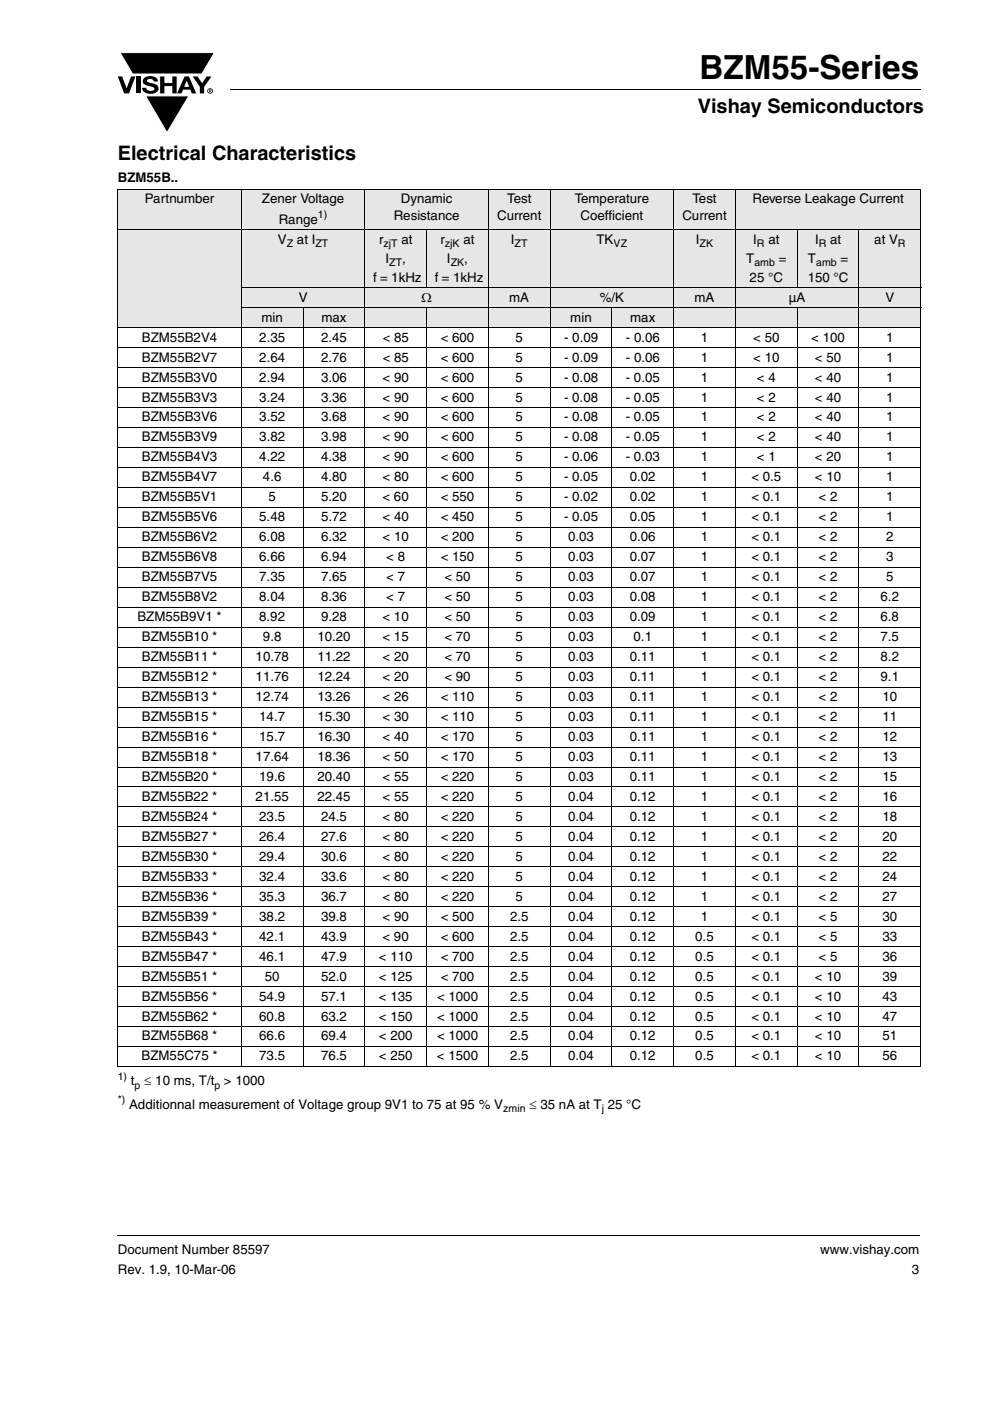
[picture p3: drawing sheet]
<svg xmlns="http://www.w3.org/2000/svg" width="210mm" height="297mm" viewBox="0 0 210 297" stroke-linecap="round" stroke-linejoin="round" font-family="sans-serif">
<g fill="#000">
<path d="M25 16.2h.9l1 2.5 .9-2.5h.9l-1.3 3.6h-1.1zM25.5 11.2h20l-2.7 4.5h-14.7zM28.9 16.2h.9v3.6h-.9zM30.6 16.5a2.1 2.1 0 0 1 2.8 .3l.1 .5h-.9a.79 .79 0 0 0-.7-.6 .79 .79 0 0 0-.7 .4l.2 .3 1 .3a1.08 1.08 0 0 1 1.2 1 1.08 1.08 0 0 1-1.1 1.1 1.73 1.73 0 0 1-2.4-1.2h.9a.96 .96 0 0 0 .8 .7 .96 .96 0 0 0 1-.5 1.68 1.68 0 0 0-1.6-.7 .92 .92 0 0 1-.9-.6 .92 .92 0 0 1 .3-1zM34 16.2h.9v1.4h1.7v-1.4h.9v3.6h-.9v-1.5h-1.7v1.5h-.9zM40.9 16.2h1l1 1.4 .9-1.4h1l-1.5 2.2v1.4h-.9v-1.4zM48.9 18.9l.1 .2zM30.9 20.3h9.2l-4.7 7.8zM24.9 261.9l.1 .2z"/>
<path d="M39.6 17.1l-.5 1.3h1zM39.1 16.2h1l1.5 3.6h-.9l-.3-.8h-1.6l-.3 .8h-.9z"/>
<path d="M44.5 19.1v.1h.2v-.1zM44.3 18.9l.5 .1v.1l-.1 .2 .1 .3-.3-.3-.2 .3zM44.1 19.3a.46 .46 0 0 0 .9 0 .46 .46 0 0 0-.9 0zM44 19.3a.6 .6 0 0 1 1.2 0 .6 .6 0 0 1-1.2 0z"/>
</g>
<path d="M25.5 11.2h20l-2.7 4.5h-14.7zM30.9 20.3h9.2l-4.7 7.8z" fill="none" stroke="#fff" stroke-width=".21"/>
<path d="M49 19h146.3M25 262h170.1" fill="none" stroke="#000" stroke-width=".21"/>
<g fill="#e6e6e6">
<path d="M25 40.2h26.2v8.5h-26.2z"/>
<path d="M51.2 40.2h26.2v8.5h-26.2z"/>
<path d="M77.4 40.2h26.2v8.5h-26.2z"/>
<path d="M103.6 40.2h13.1v8.5h-13.1z"/>
<path d="M116.7 40.2h26.2v8.5h-26.2z"/>
<path d="M142.9 40.2h13.1v8.5h-13.1z"/>
<path d="M156 40.2h39.3v8.5h-39.3z"/>
<path d="M25 48.7h52.4v12.3h-52.4z"/>
<path d="M77.4 48.7h13.1v12.3h-13.1z"/>
<path d="M90.5 48.7h13.1v12.3h-13.1z"/>
<path d="M103.6 48.7h13.1v12.3h-13.1z"/>
<path d="M116.7 48.7h26.2v12.3h-26.2z"/>
<path d="M142.9 48.7h13.1v12.3h-13.1z"/>
<path d="M156 48.7h13.1v12.3h-13.1z"/>
<path d="M169.1 48.7h13.1v12.3h-13.1z"/>
<path d="M182.2 48.7h13.1v12.3h-13.1z"/>
<path d="M25 61h52.4v4.3h-52.4z"/>
<path d="M77.4 61h26.2v4.3h-26.2z"/>
<path d="M103.6 61h13.1v4.3h-13.1z"/>
<path d="M116.7 61h26.2v4.3h-26.2z"/>
<path d="M142.9 61h13.1v4.3h-13.1z"/>
<path d="M156 61h26.2v4.3h-26.2z"/>
<path d="M182.2 61h13.1v4.3h-13.1z"/>
<path d="M25 65.3h39.3v4.2h-39.3z"/>
<path d="M64.3 65.3h13.1v4.2h-13.1z"/>
<path d="M77.4 65.3h52.4v4.2h-52.4z"/>
<path d="M129.8 65.3h13.1v4.2h-13.1z"/>
<path d="M142.9 65.3h52.4v4.2h-52.4z"/>
</g>
<g fill="none" stroke="#000" stroke-width=".21">
<path d="M24.9 40.2h170.5M24.9 48.7h170.5M25 40.3v185.7M51.2 40.1v186.1M77.4 40.1v186.1M90.5 48.6v12.5M103.6 40.1v186.1M116.7 40.1v186.1M142.9 40.1v186.1M156 40.1v186.1M169.1 48.6v12.5M182.2 48.6v177.6"/>
<path d="M195.3 40.3v185.7M24.9 69.5h170.5M24.9 73.7h170.5M24.9 78h170.5M51.1 61h144.3M51.1 65.3h144.3M64.3 65.2v161M90.5 65.2v161M129.8 65.2v161M169.1 65.2v161M24.9 82.2h170.5M24.9 86.4h170.5"/>
<path d="M24.9 90.7h170.5M24.9 94.9h170.5M24.9 99.1h170.5M24.9 103.4h170.5M24.9 107.6h170.5M24.9 111.8h170.5M24.9 116.1h170.5M24.9 120.3h170.5M24.9 124.5h170.5M24.9 128.8h170.5M24.9 133h170.5M24.9 137.2h170.5"/>
<path d="M24.9 141.5h170.5M24.9 145.7h170.5M24.9 149.9h170.5M24.9 154.2h170.5M24.9 158.4h170.5M24.9 162.6h170.5M24.9 166.9h170.5M24.9 171.1h170.5M24.9 175.3h170.5M24.9 179.6h170.5M24.9 183.8h170.5M24.9 188h170.5"/>
<path d="M24.9 192.3h170.5M24.9 196.5h170.5M24.9 200.7h170.5M24.9 205h170.5M24.9 209.2h170.5M24.9 213.4h170.5M24.9 217.7h170.5M24.9 221.9h170.5M24.9 226.1h170.5"/>
</g>
<text font-size="7" x="148.4" y="16.7">BZM55-Series</text>
<g font-size="4.2">
<text x="148" y="24">Vishay Semiconductors</text>
<text x="25" y="33.8">Electrical Characteristics</text>
</g>
<g font-size="2.8">
<text x="25" y="38.5">BZM55B..</text>
<text x="30.7" y="43.1">Partnumber</text>
<text x="55.5" y="43.1">Zener Voltage</text>
<text x="59.1" y="47.4">Range</text>
<text x="83.5" y="46.7">Resistance</text>
<text x="85" y="43.1">Dynamic</text>
<text x="105.4" y="46.7">Current</text>
<text x="107.6" y="43.1">Test</text>
<text x="121.9" y="43.1">Temperature</text>
<text x="123.1" y="46.7">Coefficient</text>
<text x="144.7" y="46.7">Current</text>
<text x="146.9" y="43.1">Test</text>
<text x="159.6" y="43.1">Reverse Leakage Current</text>
<text x="58.9" y="51.6">V</text>
<text x="63" y="51.6">at I</text>
<text x="80.4" y="51.6">r</text>
<text x="85.1" y="51.6">at</text>
<text x="93.4" y="51.6">r</text>
<text x="98.3" y="51.6">at</text>
<text x="108.4" y="51.6">I</text>
<text x="126.5" y="51.6">TK</text>
<text x="147.6" y="51.6">I</text>
<text x="159.8" y="51.6">I</text>
<text x="163" y="51.6">at</text>
<text x="172.9" y="51.6">I</text>
<text x="176.1" y="51.6">at</text>
<text x="185.4" y="51.6">at V</text>
<text x="79.1" y="59.7">f = 1kHz</text>
<text x="81.8" y="55.7">I</text>
<text x="85.3" y="55.7">,</text>
<text x="92.2" y="59.7">f = 1kHz</text>
<text x="94.8" y="55.7">I</text>
<text x="98.5" y="55.7">,</text>
<text x="158.3" y="55.7">T</text>
<text x="159" y="59.7">25 °C</text>
<text x="165.2" y="55.7">=</text>
<text x="171.3" y="59.7">150 °C</text>
<text x="171.4" y="55.7">T</text>
<text x="178.3" y="55.7">=</text>
<text x="63.4" y="64">V</text>
<text x="89.4" y="64">Ω</text>
<text x="108" y="64">mA</text>
<text x="127.2" y="64">%/K</text>
<text x="147.3" y="64">mA</text>
<text x="167.3" y="64">µA</text>
<text x="187.8" y="64">V</text>
<text x="55.5" y="68.2">min</text>
<text x="68.2" y="68.2">max</text>
<text x="121" y="68.2">min</text>
<text x="133.7" y="68.2">max</text>
<text x="30.1" y="72.4">BZM55B2V4</text>
<text x="30.1" y="76.7">BZM55B2V7</text>
<text x="55" y="72.4">2.35</text>
<text x="55" y="76.7">2.64</text>
<text x="68.1" y="72.4">2.45</text>
<text x="68.1" y="76.7">2.76</text>
<text x="81.2" y="72.4">&lt; 85</text>
<text x="81.2" y="76.7">&lt; 85</text>
<text x="93.5" y="72.4">&lt; 600</text>
<text x="93.5" y="76.7">&lt; 600</text>
<text x="109.4" y="72.4">5</text>
<text x="109.4" y="76.7">5</text>
<text x="119.6" y="72.4">- 0.09</text>
<text x="119.6" y="76.7">- 0.09</text>
<text x="132.8" y="72.4">- 0.06</text>
<text x="132.8" y="76.7">- 0.06</text>
<text x="148.7" y="72.4">1</text>
<text x="148.7" y="76.7">1</text>
<text x="159.8" y="72.4">&lt; 50</text>
<text x="159.8" y="76.7">&lt; 10</text>
<text x="172.1" y="72.4">&lt; 100</text>
<text x="172.9" y="76.7">&lt; 50</text>
<text x="188" y="76.7">1</text>
<text x="188" y="72.4">1</text>
<text x="30.1" y="80.9">BZM55B3V0</text>
<text x="55" y="80.9">2.94</text>
<text x="68.1" y="80.9">3.06</text>
<text x="81.2" y="80.9">&lt; 90</text>
<text x="93.5" y="80.9">&lt; 600</text>
<text x="109.4" y="80.9">5</text>
<text x="119.6" y="80.9">- 0.08</text>
<text x="132.7" y="80.9">- 0.05</text>
<text x="148.7" y="80.9">1</text>
<text x="160.6" y="80.9">&lt; 4</text>
<text x="172.8" y="80.9">&lt; 40</text>
<text x="188" y="80.9">1</text>
<text x="30.1" y="85.1">BZM55B3V3</text>
<text x="30.1" y="89.4">BZM55B3V6</text>
<text x="55" y="85.1">3.24</text>
<text x="55" y="89.4">3.52</text>
<text x="68.1" y="85.1">3.36</text>
<text x="68.1" y="89.4">3.68</text>
<text x="81.2" y="85.1">&lt; 90</text>
<text x="81.2" y="89.4">&lt; 90</text>
<text x="93.5" y="85.1">&lt; 600</text>
<text x="93.5" y="89.4">&lt; 600</text>
<text x="109.4" y="85.1">5</text>
<text x="109.4" y="89.4">5</text>
<text x="119.6" y="85.1">- 0.08</text>
<text x="119.6" y="89.4">- 0.08</text>
<text x="132.7" y="85.1">- 0.05</text>
<text x="132.7" y="89.4">- 0.05</text>
<text x="148.7" y="85.1">1</text>
<text x="148.7" y="89.4">1</text>
<text x="160.6" y="85.1">&lt; 2</text>
<text x="160.6" y="89.4">&lt; 2</text>
<text x="172.8" y="85.1">&lt; 40</text>
<text x="172.8" y="89.4">&lt; 40</text>
<text x="188" y="85.1">1</text>
<text x="188" y="89.4">1</text>
<text x="30.1" y="93.6">BZM55B3V9</text>
<text x="55" y="93.6">3.82</text>
<text x="68.1" y="93.6">3.98</text>
<text x="81.2" y="93.6">&lt; 90</text>
<text x="93.5" y="93.6">&lt; 600</text>
<text x="109.4" y="93.6">5</text>
<text x="119.6" y="93.6">- 0.08</text>
<text x="132.7" y="93.6">- 0.05</text>
<text x="148.7" y="93.6">1</text>
<text x="160.6" y="93.6">&lt; 2</text>
<text x="172.8" y="93.6">&lt; 40</text>
<text x="188" y="93.6">1</text>
<text x="30.1" y="97.8">BZM55B4V3</text>
<text x="55" y="97.8">4.22</text>
<text x="68.1" y="97.8">4.38</text>
<text x="81.2" y="97.8">&lt; 90</text>
<text x="93.5" y="97.8">&lt; 600</text>
<text x="109.4" y="97.8">5</text>
<text x="119.6" y="97.8">- 0.06</text>
<text x="132.7" y="97.8">- 0.03</text>
<text x="148.7" y="97.8">1</text>
<text x="160.6" y="97.8">&lt; 1</text>
<text x="172.8" y="97.8">&lt; 20</text>
<text x="188" y="97.8">1</text>
<text x="30.1" y="102.1">BZM55B4V7</text>
<text x="30.1" y="106.3">BZM55B5V1</text>
<text x="55.8" y="102.1">4.6</text>
<text x="57" y="106.3">5</text>
<text x="68.1" y="106.3">5.20</text>
<text x="68.1" y="102.1">4.80</text>
<text x="81.2" y="106.3">&lt; 60</text>
<text x="81.2" y="102.1">&lt; 80</text>
<text x="93.5" y="106.3">&lt; 550</text>
<text x="93.5" y="102.1">&lt; 600</text>
<text x="109.3" y="106.3">5</text>
<text x="109.3" y="102.1">5</text>
<text x="119.6" y="106.3">- 0.02</text>
<text x="119.6" y="102.1">- 0.05</text>
<text x="133.6" y="106.3">0.02</text>
<text x="133.6" y="102.1">0.02</text>
<text x="148.7" y="106.3">1</text>
<text x="148.7" y="102.1">1</text>
<text x="159.4" y="106.3">&lt; 0.1</text>
<text x="159.4" y="102.1">&lt; 0.5</text>
<text x="172.9" y="102.1">&lt; 10</text>
<text x="173.6" y="106.3">&lt; 2</text>
<text x="188" y="106.3">1</text>
<text x="188" y="102.1">1</text>
<text x="30.1" y="110.5">BZM55B5V6</text>
<text x="55" y="110.5">5.48</text>
<text x="68.1" y="110.5">5.72</text>
<text x="81.2" y="110.5">&lt; 40</text>
<text x="93.5" y="110.5">&lt; 450</text>
<text x="109.3" y="110.5">5</text>
<text x="119.6" y="110.5">- 0.05</text>
<text x="133.6" y="110.5">0.05</text>
<text x="148.7" y="110.5">1</text>
<text x="159.4" y="110.5">&lt; 0.1</text>
<text x="173.6" y="110.5">&lt; 2</text>
<text x="188" y="110.5">1</text>
<text x="30.1" y="114.8">BZM55B6V2</text>
<text x="30.1" y="119">BZM55B6V8</text>
<text x="55" y="119">6.66</text>
<text x="55" y="114.8">6.08</text>
<text x="68.1" y="119">6.94</text>
<text x="68.1" y="114.8">6.32</text>
<text x="81.2" y="114.8">&lt; 10</text>
<text x="81.9" y="119">&lt; 8</text>
<text x="93.5" y="119">&lt; 150</text>
<text x="93.5" y="114.8">&lt; 200</text>
<text x="109.3" y="119">5</text>
<text x="109.3" y="114.8">5</text>
<text x="120.5" y="119">0.03</text>
<text x="120.5" y="114.8">0.03</text>
<text x="133.6" y="119">0.07</text>
<text x="133.6" y="114.8">0.06</text>
<text x="148.7" y="119">1</text>
<text x="148.7" y="114.8">1</text>
<text x="159.4" y="119">&lt; 0.1</text>
<text x="159.4" y="114.8">&lt; 0.1</text>
<text x="173.6" y="119">&lt; 2</text>
<text x="173.6" y="114.8">&lt; 2</text>
<text x="188" y="119">3</text>
<text x="188" y="114.8">2</text>
<text x="30.1" y="123.2">BZM55B7V5</text>
<text x="55" y="123.2">7.35</text>
<text x="68.1" y="123.2">7.65</text>
<text x="81.9" y="123.2">&lt; 7</text>
<text x="94.3" y="123.2">&lt; 50</text>
<text x="109.3" y="123.2">5</text>
<text x="120.5" y="123.2">0.03</text>
<text x="133.6" y="123.2">0.07</text>
<text x="148.7" y="123.2">1</text>
<text x="159.4" y="123.2">&lt; 0.1</text>
<text x="173.6" y="123.2">&lt; 2</text>
<text x="188" y="123.2">5</text>
<text x="29.1" y="131.7">BZM55B9V1 *</text>
<text x="30.1" y="127.5">BZM55B8V2</text>
<text x="55" y="131.7">8.92</text>
<text x="55" y="127.5">8.04</text>
<text x="68.1" y="131.7">9.28</text>
<text x="68.1" y="127.5">8.36</text>
<text x="81.2" y="131.7">&lt; 10</text>
<text x="81.9" y="127.5">&lt; 7</text>
<text x="94.3" y="131.7">&lt; 50</text>
<text x="94.3" y="127.5">&lt; 50</text>
<text x="109.3" y="131.7">5</text>
<text x="109.3" y="127.5">5</text>
<text x="120.5" y="131.7">0.03</text>
<text x="120.5" y="127.5">0.03</text>
<text x="133.6" y="131.7">0.09</text>
<text x="133.6" y="127.5">0.08</text>
<text x="148.7" y="131.7">1</text>
<text x="148.7" y="127.5">1</text>
<text x="159.4" y="131.7">&lt; 0.1</text>
<text x="159.4" y="127.5">&lt; 0.1</text>
<text x="173.6" y="131.7">&lt; 2</text>
<text x="173.6" y="127.5">&lt; 2</text>
<text x="186.8" y="131.7">6.8</text>
<text x="186.8" y="127.5">6.2</text>
<text x="30.1" y="135.9">BZM55B10 *</text>
<text x="55.8" y="135.9">9.8</text>
<text x="67.3" y="135.9">10.20</text>
<text x="81.2" y="135.9">&lt; 15</text>
<text x="94.3" y="135.9">&lt; 70</text>
<text x="109.3" y="135.9">5</text>
<text x="120.5" y="135.9">0.03</text>
<text x="134.4" y="135.9">0.1</text>
<text x="148.7" y="135.9">1</text>
<text x="159.4" y="135.9">&lt; 0.1</text>
<text x="173.6" y="135.9">&lt; 2</text>
<text x="186.8" y="135.9">7.5</text>
<text x="30.1" y="140.2">BZM55B11 *</text>
<text x="54.2" y="140.2">10.78</text>
<text x="67.3" y="140.2">11.22</text>
<text x="81.2" y="140.2">&lt; 20</text>
<text x="94.3" y="140.2">&lt; 70</text>
<text x="109.3" y="140.2">5</text>
<text x="120.5" y="140.2">0.03</text>
<text x="133.6" y="140.2">0.11</text>
<text x="148.7" y="140.2">1</text>
<text x="159.4" y="140.2">&lt; 0.1</text>
<text x="173.6" y="140.2">&lt; 2</text>
<text x="186.8" y="140.2">8.2</text>
<text x="30.1" y="144.4">BZM55B12 *</text>
<text x="30.1" y="148.6">BZM55B13 *</text>
<text x="54.2" y="144.4">11.76</text>
<text x="54.2" y="148.6">12.74</text>
<text x="67.3" y="144.4">12.24</text>
<text x="67.3" y="148.6">13.26</text>
<text x="81.2" y="144.4">&lt; 20</text>
<text x="81.2" y="148.6">&lt; 26</text>
<text x="93.5" y="148.6">&lt; 110</text>
<text x="94.3" y="144.4">&lt; 90</text>
<text x="109.3" y="144.4">5</text>
<text x="109.3" y="148.6">5</text>
<text x="120.5" y="144.4">0.03</text>
<text x="120.5" y="148.6">0.03</text>
<text x="133.6" y="144.4">0.11</text>
<text x="133.6" y="148.6">0.11</text>
<text x="148.7" y="144.4">1</text>
<text x="148.7" y="148.6">1</text>
<text x="159.4" y="144.4">&lt; 0.1</text>
<text x="159.4" y="148.6">&lt; 0.1</text>
<text x="173.6" y="144.4">&lt; 2</text>
<text x="173.6" y="148.6">&lt; 2</text>
<text x="186.8" y="144.4">9.1</text>
<text x="187.2" y="148.6">10</text>
<text x="30.1" y="152.9">BZM55B15 *</text>
<text x="55" y="152.9">14.7</text>
<text x="67.3" y="152.9">15.30</text>
<text x="81.2" y="152.9">&lt; 30</text>
<text x="93.5" y="152.9">&lt; 110</text>
<text x="109.3" y="152.9">5</text>
<text x="120.5" y="152.9">0.03</text>
<text x="133.6" y="152.9">0.11</text>
<text x="148.7" y="152.9">1</text>
<text x="159.4" y="152.9">&lt; 0.1</text>
<text x="173.6" y="152.9">&lt; 2</text>
<text x="187.2" y="152.9">11</text>
<text x="30.1" y="157.1">BZM55B16 *</text>
<text x="30.1" y="161.3">BZM55B18 *</text>
<text x="54.2" y="161.3">17.64</text>
<text x="55" y="157.1">15.7</text>
<text x="67.3" y="161.3">18.36</text>
<text x="67.3" y="157.1">16.30</text>
<text x="81.2" y="161.3">&lt; 50</text>
<text x="81.2" y="157.1">&lt; 40</text>
<text x="93.5" y="161.3">&lt; 170</text>
<text x="93.5" y="157.1">&lt; 170</text>
<text x="109.3" y="161.3">5</text>
<text x="109.3" y="157.1">5</text>
<text x="120.5" y="161.3">0.03</text>
<text x="120.5" y="157.1">0.03</text>
<text x="133.6" y="161.3">0.11</text>
<text x="133.6" y="157.1">0.11</text>
<text x="148.7" y="161.3">1</text>
<text x="148.7" y="157.1">1</text>
<text x="159.4" y="161.3">&lt; 0.1</text>
<text x="159.4" y="157.1">&lt; 0.1</text>
<text x="173.6" y="161.3">&lt; 2</text>
<text x="173.6" y="157.1">&lt; 2</text>
<text x="187.2" y="161.3">13</text>
<text x="187.2" y="157.1">12</text>
<text x="30.1" y="165.6">BZM55B20 *</text>
<text x="55" y="165.6">19.6</text>
<text x="67.3" y="165.6">20.40</text>
<text x="81.2" y="165.6">&lt; 55</text>
<text x="93.5" y="165.6">&lt; 220</text>
<text x="109.3" y="165.6">5</text>
<text x="120.5" y="165.6">0.03</text>
<text x="133.6" y="165.6">0.11</text>
<text x="148.7" y="165.6">1</text>
<text x="159.4" y="165.6">&lt; 0.1</text>
<text x="173.6" y="165.6">&lt; 2</text>
<text x="187.2" y="165.6">15</text>
<text x="30.1" y="169.8">BZM55B22 *</text>
<text x="54.2" y="169.8">21.55</text>
<text x="67.3" y="169.8">22.45</text>
<text x="81.2" y="169.8">&lt; 55</text>
<text x="93.5" y="169.8">&lt; 220</text>
<text x="109.3" y="169.8">5</text>
<text x="120.5" y="169.8">0.04</text>
<text x="133.6" y="169.8">0.12</text>
<text x="148.7" y="169.8">1</text>
<text x="159.4" y="169.8">&lt; 0.1</text>
<text x="173.6" y="169.8">&lt; 2</text>
<text x="187.2" y="169.8">16</text>
<text x="30.1" y="174">BZM55B24 *</text>
<text x="30.1" y="178.3">BZM55B27 *</text>
<text x="55" y="174">23.5</text>
<text x="55" y="178.3">26.4</text>
<text x="68.1" y="174">24.5</text>
<text x="68.1" y="178.3">27.6</text>
<text x="81.2" y="174">&lt; 80</text>
<text x="81.2" y="178.3">&lt; 80</text>
<text x="93.5" y="174">&lt; 220</text>
<text x="93.5" y="178.3">&lt; 220</text>
<text x="109.3" y="174">5</text>
<text x="109.3" y="178.3">5</text>
<text x="120.5" y="174">0.04</text>
<text x="120.5" y="178.3">0.04</text>
<text x="133.6" y="174">0.12</text>
<text x="133.6" y="178.3">0.12</text>
<text x="148.7" y="174">1</text>
<text x="148.7" y="178.3">1</text>
<text x="159.4" y="174">&lt; 0.1</text>
<text x="159.4" y="178.3">&lt; 0.1</text>
<text x="173.6" y="174">&lt; 2</text>
<text x="173.6" y="178.3">&lt; 2</text>
<text x="187.2" y="174">18</text>
<text x="187.2" y="178.3">20</text>
<text x="30.1" y="182.5">BZM55B30 *</text>
<text x="55" y="182.5">29.4</text>
<text x="68.1" y="182.5">30.6</text>
<text x="81.2" y="182.5">&lt; 80</text>
<text x="93.5" y="182.5">&lt; 220</text>
<text x="109.3" y="182.5">5</text>
<text x="120.5" y="182.5">0.04</text>
<text x="133.6" y="182.5">0.12</text>
<text x="148.7" y="182.5">1</text>
<text x="159.4" y="182.5">&lt; 0.1</text>
<text x="173.6" y="182.5">&lt; 2</text>
<text x="187.2" y="182.5">22</text>
<text x="30.1" y="186.7">BZM55B33 *</text>
<text x="30.1" y="191">BZM55B36 *</text>
<text x="55" y="186.7">32.4</text>
<text x="55" y="191">35.3</text>
<text x="68.1" y="186.7">33.6</text>
<text x="68.1" y="191">36.7</text>
<text x="81.2" y="186.7">&lt; 80</text>
<text x="81.2" y="191">&lt; 80</text>
<text x="93.5" y="186.7">&lt; 220</text>
<text x="93.5" y="191">&lt; 220</text>
<text x="109.3" y="186.7">5</text>
<text x="109.3" y="191">5</text>
<text x="120.5" y="186.7">0.04</text>
<text x="120.5" y="191">0.04</text>
<text x="133.6" y="186.7">0.12</text>
<text x="133.6" y="191">0.12</text>
<text x="148.7" y="186.7">1</text>
<text x="148.7" y="191">1</text>
<text x="159.4" y="186.7">&lt; 0.1</text>
<text x="159.4" y="191">&lt; 0.1</text>
<text x="173.6" y="186.7">&lt; 2</text>
<text x="173.6" y="191">&lt; 2</text>
<text x="187.2" y="186.7">24</text>
<text x="187.2" y="191">27</text>
<text x="30.1" y="195.2">BZM55B39 *</text>
<text x="55" y="195.2">38.2</text>
<text x="68.1" y="195.2">39.8</text>
<text x="81.2" y="195.2">&lt; 90</text>
<text x="93.5" y="195.2">&lt; 500</text>
<text x="108.2" y="195.2">2.5</text>
<text x="120.5" y="195.2">0.04</text>
<text x="133.6" y="195.2">0.12</text>
<text x="148.7" y="195.2">1</text>
<text x="159.4" y="195.2">&lt; 0.1</text>
<text x="173.6" y="195.2">&lt; 5</text>
<text x="187.2" y="195.2">30</text>
<text x="30.1" y="199.4">BZM55B43 *</text>
<text x="30.1" y="203.7">BZM55B47 *</text>
<text x="55" y="203.7">46.1</text>
<text x="55" y="199.4">42.1</text>
<text x="68.1" y="203.7">47.9</text>
<text x="68.1" y="199.4">43.9</text>
<text x="80.4" y="203.7">&lt; 110</text>
<text x="81.2" y="199.4">&lt; 90</text>
<text x="93.5" y="203.7">&lt; 700</text>
<text x="93.5" y="199.4">&lt; 600</text>
<text x="108.2" y="199.4">2.5</text>
<text x="108.2" y="203.7">2.5</text>
<text x="120.5" y="199.4">0.04</text>
<text x="120.5" y="203.7">0.04</text>
<text x="133.6" y="199.4">0.12</text>
<text x="133.6" y="203.7">0.12</text>
<text x="147.5" y="199.4">0.5</text>
<text x="147.5" y="203.7">0.5</text>
<text x="159.4" y="199.4">&lt; 0.1</text>
<text x="159.4" y="203.7">&lt; 0.1</text>
<text x="173.6" y="199.4">&lt; 5</text>
<text x="173.6" y="203.7">&lt; 5</text>
<text x="187.2" y="199.4">33</text>
<text x="187.2" y="203.7">36</text>
<text x="30.1" y="207.9">BZM55B51 *</text>
<text x="56.2" y="207.9">50</text>
<text x="68.1" y="207.9">52.0</text>
<text x="80.4" y="207.9">&lt; 125</text>
<text x="93.5" y="207.9">&lt; 700</text>
<text x="108.2" y="207.9">2.5</text>
<text x="120.5" y="207.9">0.04</text>
<text x="133.6" y="207.9">0.12</text>
<text x="147.5" y="207.9">0.5</text>
<text x="159.4" y="207.9">&lt; 0.1</text>
<text x="172.8" y="207.9">&lt; 10</text>
<text x="187.2" y="207.9">39</text>
<text x="30.1" y="212.1">BZM55B56 *</text>
<text x="55" y="212.1">54.9</text>
<text x="68.1" y="212.1">57.1</text>
<text x="80.4" y="212.1">&lt; 135</text>
<text x="92.7" y="212.1">&lt; 1000</text>
<text x="108.2" y="212.1">2.5</text>
<text x="120.5" y="212.1">0.04</text>
<text x="133.6" y="212.1">0.12</text>
<text x="147.5" y="212.1">0.5</text>
<text x="159.4" y="212.1">&lt; 0.1</text>
<text x="172.8" y="212.1">&lt; 10</text>
<text x="187.2" y="212.1">43</text>
<text x="30.1" y="216.4">BZM55B62 *</text>
<text x="30.1" y="220.6">BZM55B68 *</text>
<text x="55" y="216.4">60.8</text>
<text x="55" y="220.6">66.6</text>
<text x="68.1" y="216.4">63.2</text>
<text x="68.1" y="220.6">69.4</text>
<text x="80.4" y="216.4">&lt; 150</text>
<text x="80.4" y="220.6">&lt; 200</text>
<text x="92.7" y="216.4">&lt; 1000</text>
<text x="92.7" y="220.6">&lt; 1000</text>
<text x="108.2" y="216.4">2.5</text>
<text x="108.2" y="220.6">2.5</text>
<text x="120.5" y="216.4">0.04</text>
<text x="120.5" y="220.6">0.04</text>
<text x="133.6" y="216.4">0.12</text>
<text x="133.6" y="220.6">0.12</text>
<text x="147.5" y="216.4">0.5</text>
<text x="147.5" y="220.6">0.5</text>
<text x="159.4" y="216.4">&lt; 0.1</text>
<text x="159.4" y="220.6">&lt; 0.1</text>
<text x="172.8" y="216.4">&lt; 10</text>
<text x="172.8" y="220.6">&lt; 10</text>
<text x="187.2" y="216.4">47</text>
<text x="187.2" y="220.6">51</text>
<text x="30" y="224.8">BZM55C75 *</text>
<text x="55" y="224.8">73.5</text>
<text x="68.1" y="224.8">76.5</text>
<text x="80.4" y="224.8">&lt; 250</text>
<text x="92.7" y="224.8">&lt; 1500</text>
<text x="108.2" y="224.8">2.5</text>
<text x="120.5" y="224.8">0.04</text>
<text x="133.6" y="224.8">0.12</text>
<text x="147.5" y="224.8">0.5</text>
<text x="159.4" y="224.8">&lt; 0.1</text>
<text x="172.9" y="224.8">&lt; 10</text>
<text x="187.2" y="224.8">56</text>
<text x="27.8" y="230.1">t</text>
<text x="30.6" y="230.1">≤ 10 ms, T/t</text>
<text x="47.5" y="230.1">&gt; 1000</text>
<text x="27.4" y="235.1">Additionnal measurement of Voltage group 9V1 to 75 at 95 % V</text>
<text x="112.3" y="235.1">≤ 35 nA at T 25 °C</text>
<text x="25" y="265.9">Document Number 85597</text>
<text x="174" y="265.9">www.vishay.com</text>
<text x="25" y="270.1">Rev. 1.9, 10-Mar-06</text>
<text x="193.4" y="270.1">3</text>
</g>
<g font-size="2.2">
<text x="67.4" y="46.3">1)</text>
<text x="60.8" y="52.3">Z</text>
<text x="66.9" y="52.3">ZT</text>
<text x="81.3" y="52.3">zjT</text>
<text x="94.4" y="52.3">zjK</text>
<text x="109.2" y="52.3">ZT</text>
<text x="130.2" y="52.3">VZ</text>
<text x="148.4" y="52.3">ZK</text>
<text x="160.5" y="52.3">R</text>
<text x="173.7" y="52.3">R</text>
<text x="190.4" y="52.3">R</text>
<text x="82.5" y="56.4">ZT</text>
<text x="95.6" y="56.4">ZK</text>
<text x="160" y="56.4">amb</text>
<text x="173.1" y="56.4">amb</text>
<text x="25" y="229">1)</text>
<text x="25" y="233.9">*)</text>
<text x="28.6" y="230.8">p</text>
<text x="45.5" y="230.8">p</text>
<text x="106.7" y="235.8">zmin</text>
<text x="127.6" y="235.8">j</text>
</g>
</svg>
